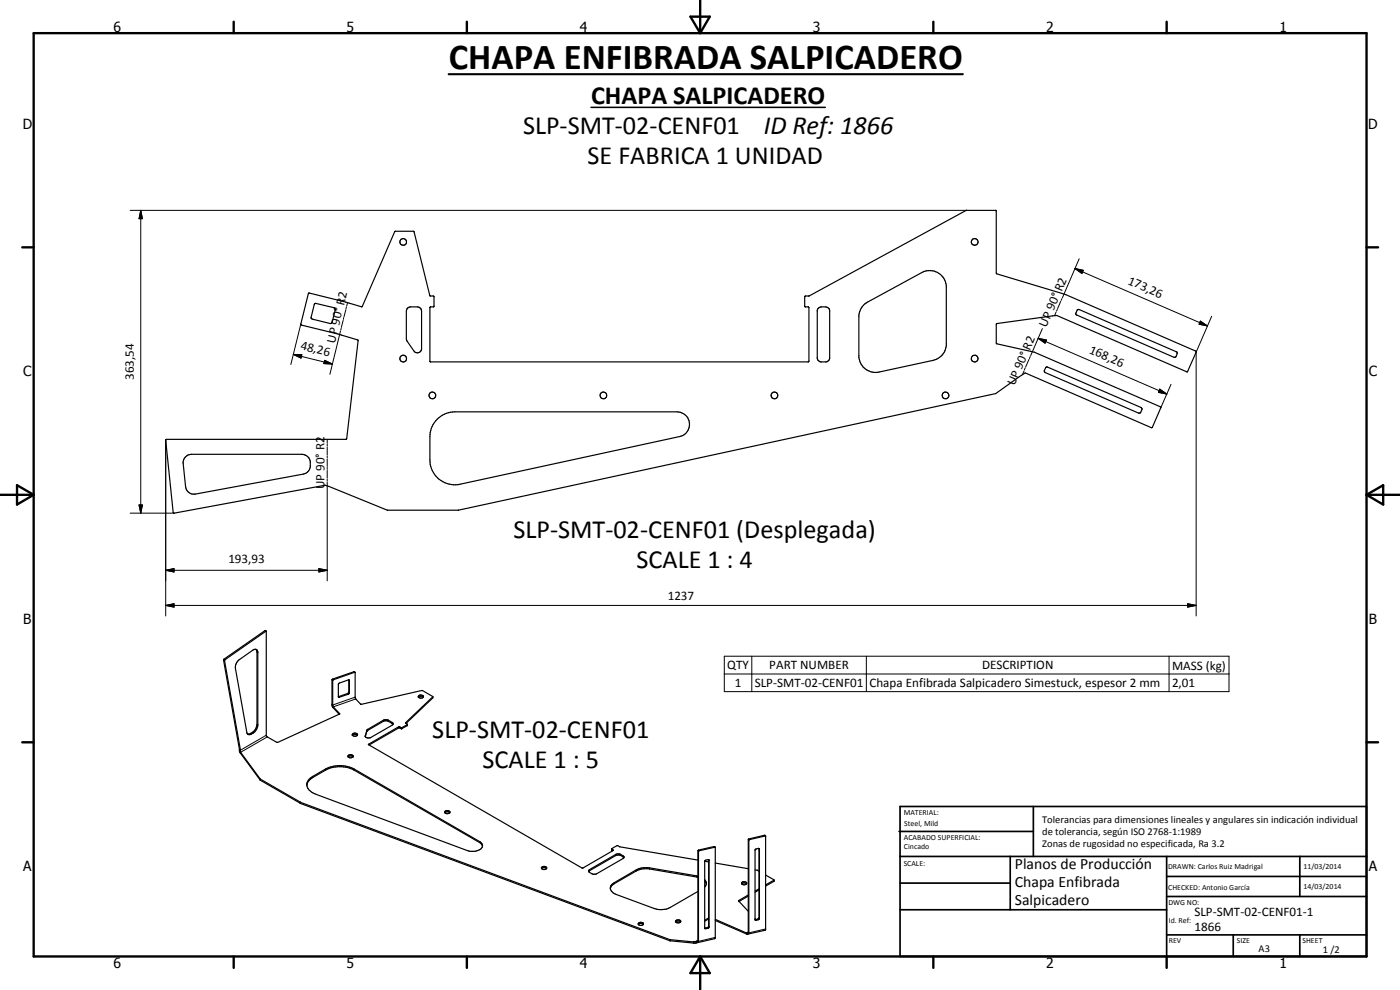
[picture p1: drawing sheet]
<svg xmlns="http://www.w3.org/2000/svg" width="420mm" height="297mm" viewBox="0 0 420 297" stroke-linecap="round" stroke-linejoin="round" font-family="sans-serif">
<g fill="none" stroke="#000" stroke-width=".35">
<path d="M92.6 88l11.1 2.6 4.9 1.5 9.9-22.6 5.5-.1 .3 .2 4.7 19 1.2 .4v2.9l-1.2 .3 .2 16.4h113.4l.2-.3v-16l-.3-.2-1-.2 .1-3 1.2-.1 47.2-25.7h8.9l.1 18.8 .2 .3 20.6 6.2 39.1 17 .1 .3-2.8 5.9-39.1-16.9-18.1 2.5 .1 5.9 11.3 2.6 37.8 16.3 .2 .3-2.7 6-38-16.4-9 6.2-161.1 35h-21.4l-18.6-7.5-45.5 8.3-2.4-21.8 .2-.3 54.1-.1 3.5-29.5-6.1-2-10.9-2.7-.2-.3zM94.3 91.2l.4-.2 5.8 1.5 .1 .5-1.1 3.9-.4 .2-5.6-1.5-.1-.4zM122.2 92.6l.8-.5h2.3a1.3 1.3 0 0 1 1.2 1.2v11.3a1.25 1.25 0 0 1-.9 1.2 1.25 1.25 0 0 1-1.4-.5l-2-2.9-.2-.7v-8.4zM245.4 92.6l.9-.5h1.5l.6 .2 .6 .8v14.5l-.2 .4-.8 .6-2-.1-.6-.5-.1-.4v-14.5zM259.1 91.6l1.3-1 16.7-9.1a5.1 5.1 0 0 1 6.9 4.1v18.2a5.1 5.1 0 0 1-3.9 4.3l-16.3 3.5a5 5 0 0 1-6-4.3v-12.8l.4-1.5zM323.3 93l.6-.1 29.2 12.7 .2 .4-.3 .9-.7 .3-29.3-12.7-.1-.5zM129 108.5h.1M313.8 110.3l.6-.1 28 12.1 .3 .5-.4 .9-.6 .3-28-12.2-.3-.5zM55.7 137l.6-.4 1.2-.3h33.1a2.57 2.57 0 0 1 2.5 2.2 3.2 3.2 0 0 1-1 3.3l-1 .4-32.5 6.1a2.53 2.53 0 0 1-2.9-2.3l-.8-7.3 .2-.7zM131.2 125.8a7.6 7.6 0 0 1 5.3-2.2h66.7a3.7 3.7 0 0 1 3.7 3.3 3.7 3.7 0 0 1-2.9 4.1l-65.9 14.3a7.4 7.4 0 0 1-9.1-7.3v-6.9a7.3 7.3 0 0 1 2.2-5.3zM76.7 194.8l-.6 .1-4.2 3a2.92 2.92 0 0 0-1.3 2.6l3.5 19.5 .3 .3M76.7 194.8l.5 .3 .2 .5v22.2a3 3 0 0 1-2.9 2.6l-.1-.1"/>
<path d="M76.8 194.9l.3 .8v21.6a3.1 3.1 0 0 1-2.8 3M79.9 189.4l-.4-.2-12.4 8.8 4.8 26.9M79.9 189.4l-12.5 8.7 4.8 27M79.9 189.4h.1M79.9 189.4v31.2l.3 .5 2.9 1.7 18.8-8.6-2-2.4v-7.7l6.7-2.3M99.6 211.3l.3 .2M100 212.4l1.8 1.9M100 212.2v.2M101.6 205.1l3.2-1.1-.1 4.2-3 1zM104.7 204l-.1 3.9-3.1 1.1M106.6 201.8v7.5l1.8 2 18.2-4.1 3.2 1.8 .1 .4-8 7.6M106.6 201.8l-.4-.3-6.6 2.4v7.7l.4 .8"/>
<path d="M117.9 217.3l-1.5-1h-1.1l-5.2 3-.5 1.7M117.9 217.3v-.3l-.2-.3a2.96 2.96 0 0 0-2.2-.8l-5.4 3.1-.5 2M117.9 217.3l-6.8 4.1h-.9l-.6-.4M122.2 217.7h.1M122.2 217.7l-1.6 1-.9-.3-8.9 5.1M122.2 217.3h.1M122.2 217.3v.4M122.2 217.3l-1.6 1.1-.9-.3-9.1 5.3M125.5 209.2a1.11 1.11 0 0 1 1.6 0M125.6 208.8a.71 .71 0 0 1 .9-.3 .71 .71 0 0 1 .4 .8 .86 .86 0 0 1-1.4-.4zM129.9 209.1l-8.2 7.7 .5 .5M71.9 224.9l.3 1.2"/>
<path d="M71.9 224.9l.3 .2M72.2 225.1v1M72.2 225.7h.1M72.2 225.7l5.9 8.1 12 6.9M72.2 226.1l5.9 8M78.1 234.1h.1M78.1 234.1l12 6.9 111 41.3 7 .7M92.1 235.6l.3-1 .8-.8 4.5-2.7a9.3 9.3 0 0 1 8.5 0l37.8 21.7 .8 1.1M104.4 226.8a.81 .81 0 0 1 .9-.4 .81 .81 0 0 1 .6 .7 .88 .88 0 0 1-1.5-.3zM104.5 227.1a1.06 1.06 0 0 1 1.4 0M105.7 220.6a1.11 1.11 0 0 1 1.6 0M105.7 220.6v-.1a.82 .82 0 0 1 .8-.5 .82 .82 0 0 1 .8 .6"/>
<path d="M105.7 220.6l.7 .3 .9-.3M110.6 223.4l64.1 37 9.3-5.2M110.6 223.4h.1M90.1 240.7h.1M90.1 240.7l111 41.2 7 .7M133.5 243.5a.83 .83 0 0 1 .8-.3 .83 .83 0 0 1 .7 .6 .88 .88 0 0 1-1.5-.3zM133.5 243.8a1.06 1.06 0 0 1 1.5 0M144 252.5a1.35 1.35 0 0 1 .8 1.4 1.35 1.35 0 0 1-1.1 1.2l-1.5 .3-2-.2-45.3-16.9a3 3 0 0 1-2.5-3.9l1.1-1.2 4.2-2.5a9.4 9.4 0 0 1 8.5 0l37.8 21.8M183.5 254.8l.6 .3M183.8 255.3l-.3-.2v-.4l1.8-1 .7 .4 23.5 4M184.1 255.1l-.1 .1M187.2 257.3l-1.1-.7h-1.1l-8.3 4.9"/>
<path d="M211.5 258.4l1.2 .2M212.7 257.9l.1 20.3-.9 .4-.4-.1v-20.1M212.7 257.9v20.1l-.3 .3-.9 .1M212.7 257.9l-1 .2-.2 .3M214.7 254.3l-5.1 1.1v27M214.7 254.3l-.4-.3-4.7 1.1-.1 .2v26.9M214.7 254.3v27.1l-.2 .2-5.7 1.4M214.7 259l9.9 1.6M226.7 254.8l.8-.2 .4 .1v21l-.9 .4-.4-.1zM227.8 254.6v20.9l-.3 .2-.9 .2M229.8 250.9l-5.1 1.1v27.9M229.8 250.9l-.4-.3-4.8 1.3v27.8"/>
<path d="M229.8 250.9v28l-.2 .2-5.2 1.2M162.5 260.6a1.05 1.05 0 0 0 1.5 0M162.5 260.6a1.11 1.11 0 0 1 1.5 0M162.5 260.6a.77 .77 0 0 1 .8-.7 .77 .77 0 0 1 .7 .7M176.7 261.2l8.2-4.9 1-.1 1.3 .8-.2 .6-7.9 4.6a2.08 2.08 0 0 1-2.4-.7zM191.6 277.4a1.06 1.06 0 0 1 1.5 0M191.6 277a.94 .94 0 0 1 1.5 .2 .88 .88 0 0 1-.8 .5 .88 .88 0 0 1-.8-.6zM202.8 276.6a1.11 1.11 0 0 1 1.5 0M203 276.1a.7 .7 0 0 1 .8-.1 .7 .7 0 0 1 .4 .7 .95 .95 0 0 1-1.5-.3zM209.5 263.2l-15-2.6h-1l-.9 .1-1.6 .6-6.6 3.8a1.88 1.88 0 0 0-1.2 1.5M209.5 262.9l-14.6-2.5-1.8-.1-2.1 .7-6.6 3.8a1.75 1.75 0 0 0-1.2 1.8 1.75 1.75 0 0 0 1.4 1.6l11.6 4.3a6.4 6.4 0 0 0 5-.3l8.3-4.7M211.5 264.2l.5 1"/>
<path d="M211.5 263.9l.4 .8a1.34 1.34 0 0 1-.4 1.5M212.7 275.4l-1.2 .7M212.7 275.7l-1.2 .7M214.7 276.2l9.3 4M214.7 275.8l9.3 4.1M222.6 265.2a1.06 1.06 0 0 1 1.5 0M222.6 265.2l-.1-.2a.87 .87 0 0 1 .8-.4 .87 .87 0 0 1 .8 .4v.2M222.6 265.2a1.05 1.05 0 0 0 1.5 0M224 279.9v.3M224.6 268.5l-3 1.8 3 3.1M224.6 268.9l-2.8 1.6M224.6 279.7l.1 .2"/>
<path d="M224.6 279.7l-.6 .2M224.7 279.9l-.3 .4-.4-.1M226.6 275.6l.3 .3M226.6 261l.6 .1M227.2 261.1h.1M227.3 261.1l.5 .3M227.8 267l-1.2 .7M227.8 266.7l-1.2 .7M229.8 262.6l2.5 1.4-.1 .5-2.4 1.4M232.3 264.1l-2.5 1.4M208.1 282.6v.4M209.5 282.2l.1 .2"/>
<path d="M209.5 282.2l-1.4 .4M209.6 282.4l-.7 .5-.8 .1"/>
<circle cx="121" cy="72.6" r="1.01"/>
<circle cx="292.5" cy="72.6" r="1"/>
<circle cx="121" cy="107.6" r="1"/>
<circle cx="129.7" cy="118.6" r="1.01"/>
<circle cx="181.1" cy="118.6" r="1"/>
<circle cx="232.4" cy="118.6" r="1.01"/>
<circle cx="283.8" cy="118.6" r="1.01"/>
<circle cx="292.5" cy="107.6" r="1"/>
</g>
<g fill="none" stroke="#000" stroke-width=".3">
<path d="M39.1 63.1h251M42.2 63.1l.5 2.5h-1zM42.2 63.1v90.9M323.9 77.6l-5.1 11.7M90.3 97.2l-3 12.2M102.2 99.3l-3.2 13M102.4 98.5l-.1 .6M103 96.1l-.6 2.2M103.2 95.3l-.2 .5M103.8 92.9l-.6 2.1M104 92.1l-.2 .6M104.3 90.8l-.3 1.1"/>
<path d="M312.8 98.6l-3.5 8.1M316.9 93.6l-.4 1.1M317.3 92.8l-.2 .5M318.3 90.4l-.9 2.2M318.7 89.6l-.2 .5M322.6 80.6l2.5 .5-.4 .9zM322.6 80.6l39.8 17.2M360.2 96.4l2.2 1.4-2.5-.5zM363.6 94.9l-4.6 10.8v79.1M88 106.3l2.6 .1-.3 1zM88 106.3l11.7 2.9M97.4 108.1l2.3 1.1-2.5-.1z"/>
<path d="M307.3 111.3l-.5 1.1M307.7 110.4l-.3 .6M308.8 107.8l-1 2.4M309.2 107l-.3 .6M311.6 101.5l2.5 .5-.5 1zM311.6 101.5l38.6 16.7M348.1 116.8l2.1 1.4-2.5-.5zM351.4 115.3l-3.1 7.1M49.7 132.1v52.7M98.2 131.8v1.2M98.2 133.3v.6M98.2 134.2v2.3"/>
<path d="M98.2 136.8v.5M98.2 137.7v2.3M39.1 154h13.1M41.7 151.5h1l-.5 2.5zM98.2 140.3v.5M98.2 141.1v2.4M98.2 143.8v.5M98.2 144.6v29.7M49.7 171.1l2.5-.5v1zM49.7 171.1h48.5M95.7 170.6l2.5 .5-2.5 .5zM49.7 181.7l2.5-.6v1.1z"/>
<path d="M49.7 181.7h309.3M67.1 198l.3 .2M67.2 197.8l.3 .2M77.1 195.7l.3 .1M79.5 189.2l.3 .2M217.4 196.9h151.4v10.6h-151.4zM225.6 196.9v10.6M260 196.9v10.6M350.8 196.9v10.6M356.4 181.1l2.6 .6-2.6 .5zM75.7 219.8l.3 .2M77.1 217.3l.3 .2"/>
<path d="M99.6 204l.3 .2M99.8 203.8l.2 .2M101.7 209l.2 .2M101.9 214.1v.1M104.3 208.1l.3 .2M104.7 204l.1 .2M104.7 207.6l.1 .2M106.2 201.5l.2 .2M106.6 209.2l-6.7 2.3M106.8 209.7l-6.8 2.5M110.1 219.1v.4M110.4 218.8v.3"/>
<path d="M115.1 216.1v.3M116.5 216.1v.3M117.7 216.7v.4M119.7 218.1v.3M120 218.1v.3M120.3 218.3v.3M120.6 218.3v.3M121.7 216.8v.2M122.2 217.4v.3M129.9 209.1v.3M217.4 202.2h151.4M75.1 220.1l.3 .2"/>
<path d="M78.1 233.7v.4M79.9 220.6l-7.7 4.5M80.2 221.1l-8 4.6M93.8 233v.3M97.7 230.7v.4M106.2 230.7v.4M109.6 220.8v.2M110.6 223.3v.1M90.1 240.7v.3M144 252.5v.3M183.6 254.8v.3M184 255.1v.1"/>
<path d="M184.9 256.3v.4M186.3 256.3v.4M187 256.8v.3M209.5 255.3l.1 .2M209.6 255.1l.2 .2M212.7 258l.1 .2M214.3 254l.2 .2M224.6 251.9l.1 .2M224.7 251.7l.2 .2M227.8 254.6l.1 .2M229.4 250.6l.2 .2M176.9 260.9v.3"/>
<path d="M184.4 264.8v.3M191 261v.3M194.9 260.4v.3M209.1 262.8v.3M211.7 278.5l.2 .1M212.3 278.3l.2 .2M212.7 277.9l.1 .2M221.7 270.2v.2M224.5 279.8l-.5 .1M226.8 275.9l.2 .2M227.4 275.8l.1 .2M227.8 275.3l.1 .2"/>
<path d="M229.8 278.7l-5.1 1.2M232.2 264.1v.4M201.1 281.9v.4M201.2 281.9v.4M209.2 282.3l-1.1 .3M214.7 281.3l-5.1 1.1"/>
</g>
<g fill="#000">
<circle cx="104.7" cy="204" r=".18"/>
<circle cx="227.8" cy="254.6" r=".18"/>
<circle cx="221.7" cy="270.2" r=".18"/>
</g>
<g fill="none" stroke="#000" stroke-width=".71">
<path d="M10.1 9.9h400v277.1h-400zM70.1 6.5v3.4M140.1 6.5v3.4M207.2 5h5.8l-2.9 4.9zM210.1 0v9.9M280.1 6.5v3.4M350.1 6.5v3.4M6.7 74.2h3.4M410.1 74.2h3.5M.1 148.5h10M5.1 145.6l5 2.9-5 2.9zM410.1 148.5h10"/>
<path d="M410.1 148.5l5-2.9v5.8zM6.7 222.7h3.4M410.1 222.7h3.5M70.1 287v3.4M140.1 287v3.4M210.1 287v10M210.1 287l2.9 5h-5.8zM280.1 287v3.4M350.1 287v3.4"/>
</g>
<g fill="none" stroke="#000" stroke-width=".51">
<path d="M269.8 249.5h40.3M270.1 242h140v45h-140zM270.1 257h140M303.2 257v16M310.1 242v15M350.1 257v30M390.1 257v12M270.1 265h33.1M270.1 273h80M350.1 269h60M350.1 263h60M350.1 280.5h60"/>
<path d="M370.1 280.5v6.5M390.1 280.5v6.5"/>
</g>
<path d="M42.2 63.1l.5 2.5h-1zM322.6 80.6l2.5 .5-.4 .9zM360.2 96.4l2.2 1.4-2.5-.5zM88 106.3l2.6 .1-.3 1zM97.4 108.1l2.3 1.1-2.5-.1zM311.6 101.5l2.5 .5-.5 1zM348.1 116.8l2.1 1.4-2.5-.5zM41.7 151.5h1l-.5 2.5zM49.7 171.1l2.5-.5v1zM95.7 170.6l2.5 .5-2.5 .5zM49.7 181.7l2.5-.6v1.1zM356.4 181.1l2.6 .6-2.6 .5z" fill="#000"/>
<path d="M134.7 22.3h154.3" fill="none" stroke="#000" stroke-width=".63"/>
<path d="M177.4 32.2h70.3" fill="none" stroke="#000" stroke-width=".46"/>
<text font-size="11" x="134.7" y="20.7">CHAPA ENFIBRADA SALPICADERO</text>
<g font-size="7.9">
<text x="177.4" y="31.1">CHAPA SALPICADERO</text>
<text x="157" y="40.1">SLP-SMT-02-CENF01</text>
<text x="229.2" y="40.1">ID Ref: 1866</text>
<text x="176.3" y="49.1">SE FABRICA 1 UNIDAD</text>
<text x="154.1" y="161.5">SLP-SMT-02-CENF01 (Desplegada)</text>
<text x="191" y="170.4">SCALE 1 : 4</text>
<text x="129.7" y="221.4">SLP-SMT-02-CENF01</text>
<text x="144.9" y="230.4">SCALE 1 : 5</text>
</g>
<g font-size="4.7">
<text x="304.6" y="260.8">Planos de Producción</text>
<text x="304.6" y="266.2">Chapa Enfibrada</text>
<text x="304.6" y="271.6">Salpicadero</text>
</g>
<g font-size="4.2">
<text x="34" y="9.6">6</text>
<text x="104" y="9.6">5</text>
<text x="174" y="9.6">4</text>
<text x="244" y="9.6">3</text>
<text x="314" y="9.6">2</text>
<text x="384" y="9.6">1</text>
<text x="6.8" y="38.7">D</text>
<text x="410.6" y="38.7">D</text>
<text x="7" y="112.9">C</text>
<text x="410.8" y="112.9">C</text>
<text x="7" y="187.1">B</text>
<text x="410.8" y="187.1">B</text>
<text x="7" y="261.4">A</text>
<text x="410.8" y="261.4">A</text>
<text x="34" y="290.4">6</text>
<text x="104" y="290.4">5</text>
<text x="174" y="290.4">4</text>
<text x="244" y="290.4">3</text>
<text x="314" y="290.4">2</text>
<text x="384" y="290.4">1</text>
</g>
<g font-size="3.9">
<text x="338.3" y="85.1" transform="rotate(23 338.3 85.1)">173,26</text>
<text x="314" y="98.4" transform="rotate(-67 314 98.4)">UP 90° R2</text>
<text x="90.1" y="104.7" transform="rotate(14 90.1 104.7)">48,26</text>
<text x="100.4" y="103.1" transform="rotate(-76 100.4 103.1)">UP 90° R2</text>
<text x="326.6" y="105.8" transform="rotate(23 326.6 105.8)">168,26</text>
<text x="40.2" y="114" transform="rotate(-90 40.2 114)">363,54</text>
<text x="304.4" y="116" transform="rotate(-67 304.4 116)">UP 90° R2</text>
<text x="97.4" y="146.7" transform="rotate(-90 97.4 146.7)">UP 90° R2</text>
<text x="68.5" y="169">193,93</text>
<text x="200.4" y="180.1">1237</text>
<text x="218.3" y="200.8">QTY</text>
<text x="230.9" y="200.8">PART NUMBER</text>
<text x="294.7" y="200.8">DESCRIPTION</text>
<text x="351.7" y="201">MASS (kg)</text>
<text x="220.5" y="206.1">1</text>
<text x="226.6" y="206.2">SLP-SMT-02-CENF01</text>
<text x="260.9" y="206.2">Chapa Enfibrada Salpicadero Simestuck, espesor 2 mm</text>
<text x="351.7" y="206.2">2,01</text>
<text x="358.5" y="275">SLP-SMT-02-CENF01-1</text>
<text x="358.5" y="279.4">1866</text>
</g>
<g font-size="3.1">
<text x="312.7" y="246.8">Tolerancias para dimensiones lineales y angulares sin indicación individual</text>
<text x="312.7" y="250.4">de tolerancia, según ISO 2768-1:1989</text>
<text x="312.7" y="254">Zonas de rugosidad no especificada, Ra 3.2</text>
<text x="377.7" y="285.6">A3</text>
<text x="397" y="285.9">1 /2</text>
</g>
<g font-size="2.4">
<text x="271.2" y="244.4">MATERIAL:</text>
<text x="271.3" y="252">ACABADO SUPERFICIAL:</text>
<text x="271.4" y="247.9">Steel, Mild</text>
<text x="271.3" y="254.6">Cincado</text>
<text x="271.2" y="259.7">SCALE:</text>
<text x="350.6" y="260.8">DRAWN: Carlos Ruiz Madrigal</text>
<text x="391.2" y="260.6">11/03/2014</text>
<text x="350.6" y="267.1">CHECKED: Antonio García</text>
<text x="391.2" y="266.7">14/03/2014</text>
<text x="350.6" y="271.4">DWG NO:</text>
<text x="350.8" y="276.9">Id. Ref:</text>
<text x="350.8" y="282.8">REV</text>
<text x="371.2" y="282.9">SIZE</text>
<text x="390.9" y="282.9">SHEET</text>
</g>
</svg>
